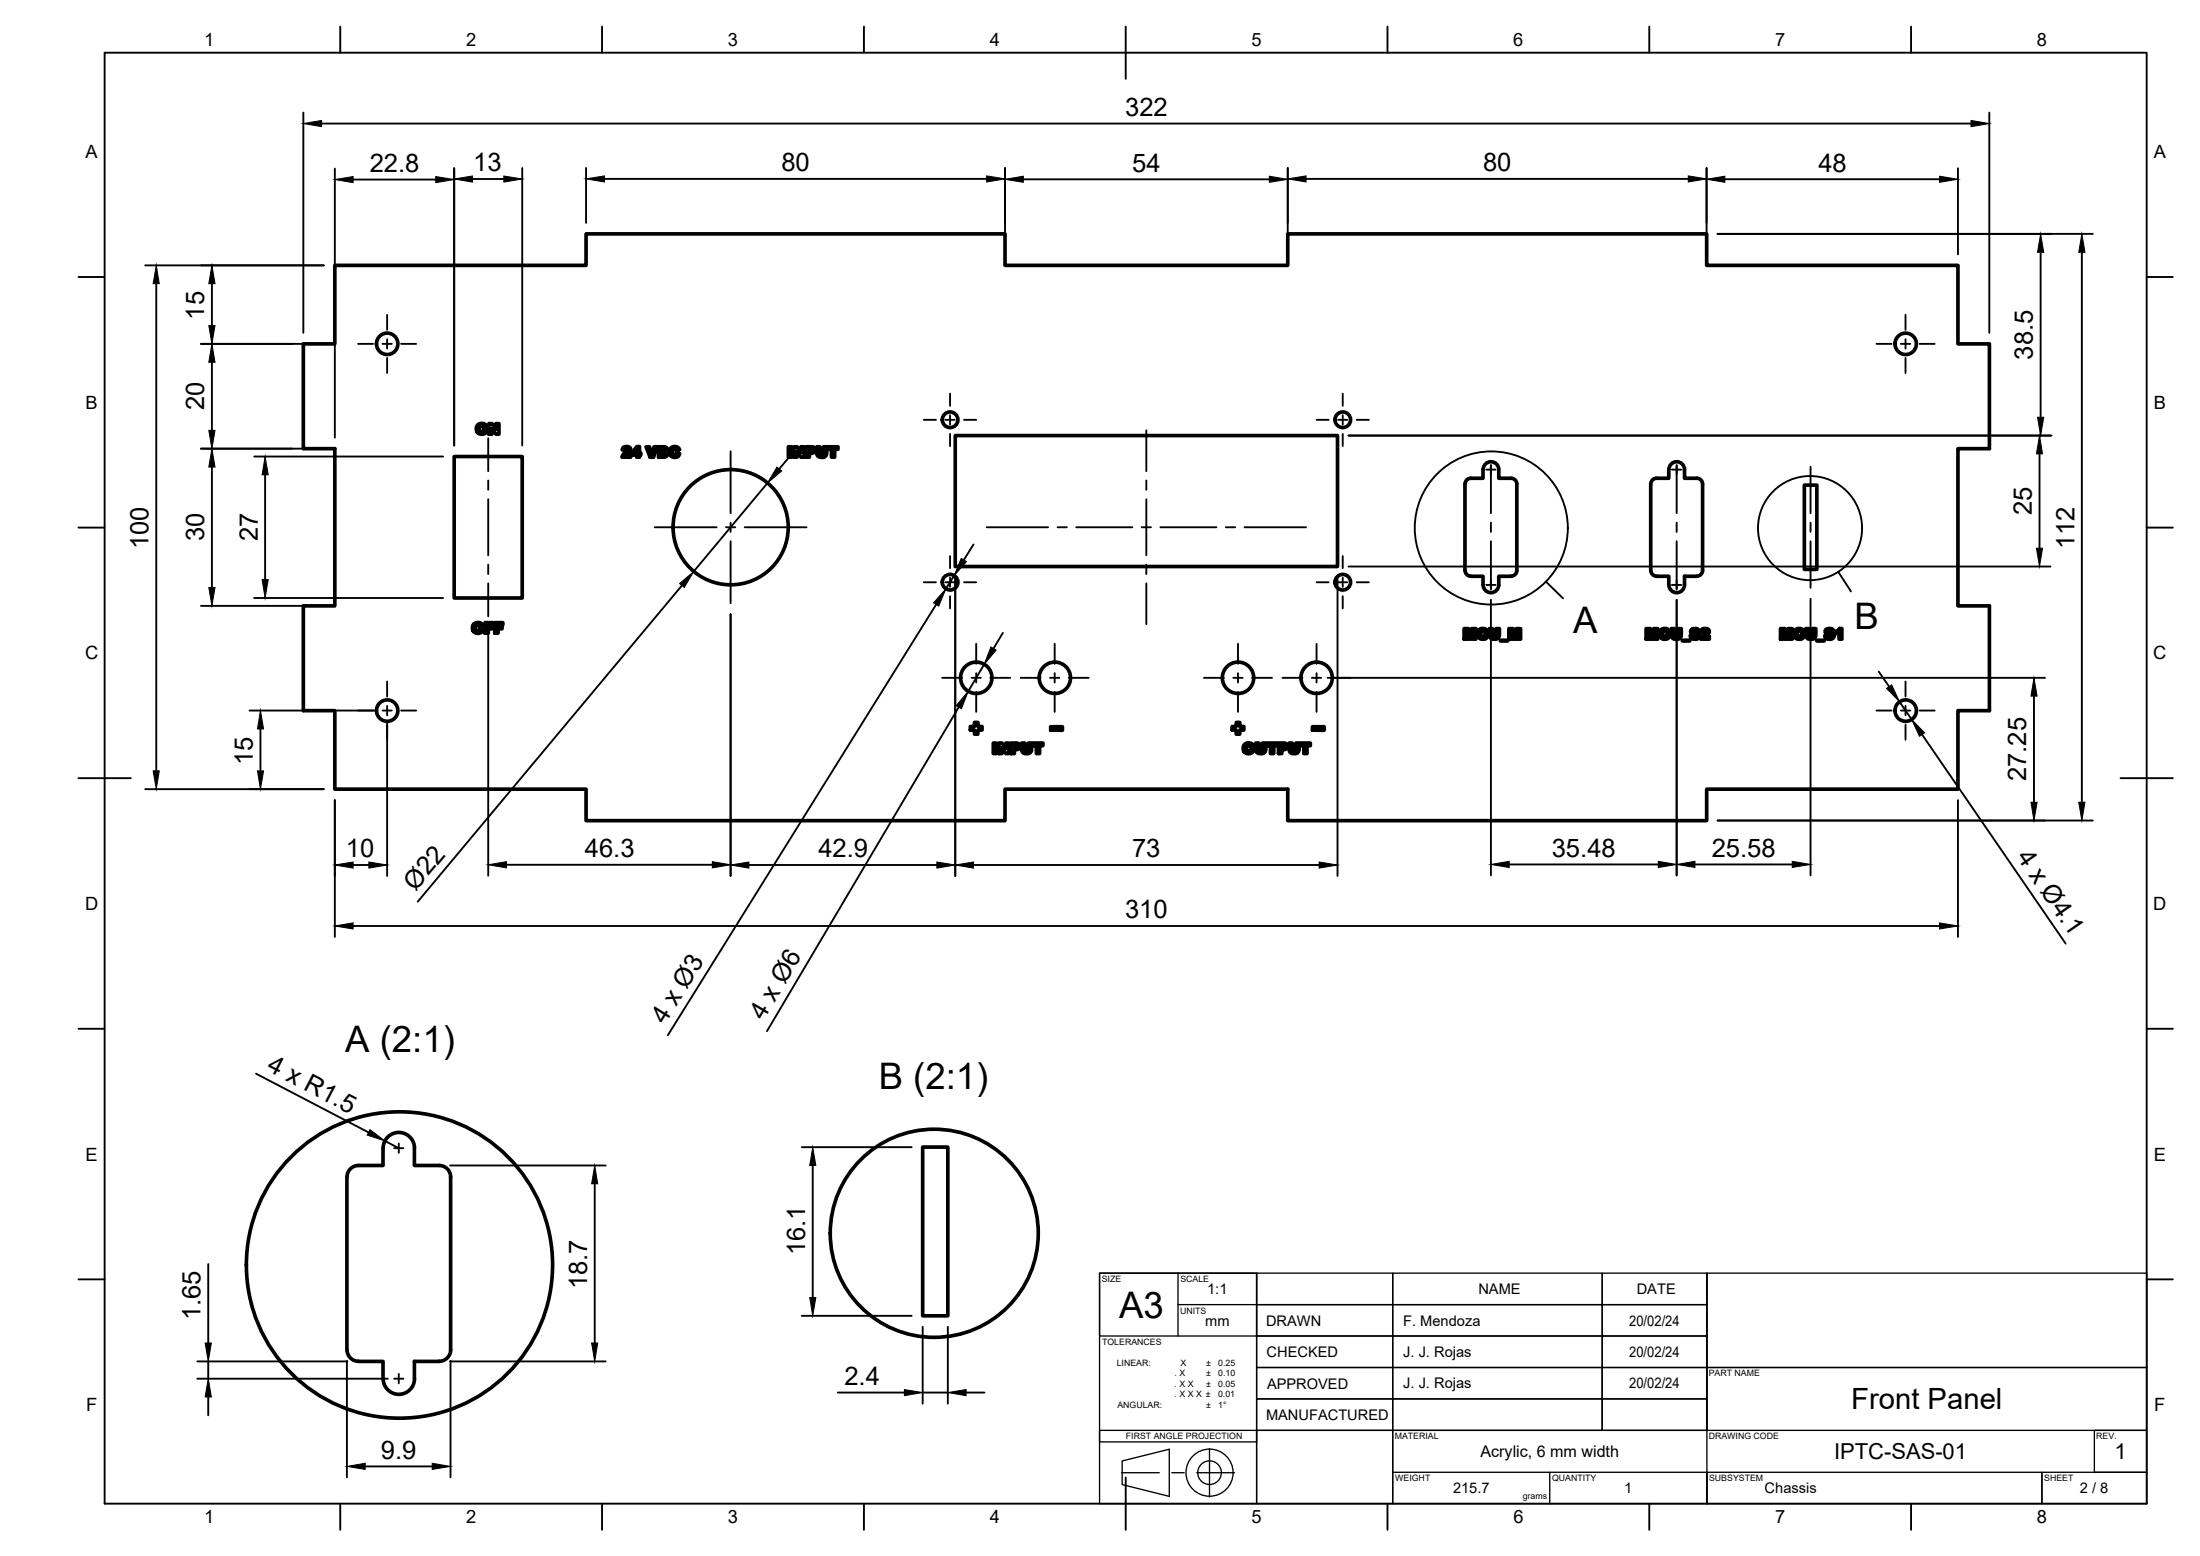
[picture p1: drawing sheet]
<svg xmlns="http://www.w3.org/2000/svg" width="420mm" height="297mm" viewBox="0 0 420 297" stroke-linecap="round" stroke-linejoin="round" font-family="sans-serif">
<g fill="none" stroke="#000" stroke-width=".7">
<path d="M63.9 50.7h48v-6.1h80v6.1h54v-6.1h80v6.1h48v14.9h6v20h-6v30.1h6v20h-6v15h-48v6h-80v-6h-54v6h-80v-6h-48v-15h-6v-20h6v-30.1h-6v-20h6zM86.7 87.2h13v27h-13zM91.7 81.4a.52 .52 0 0 1 .8 .4 .52 .52 0 0 1-.6 .6 .67 .67 0 0 1-.2-1zM93.4 80.9h.6l.7 1.1v-1.1h.6v2h-.6l-.7-1.1v1.1h-.6zM119 85.5l.4-.2a.69 .69 0 0 1 1 .3 .69 .69 0 0 1-.4 .9l-.4 .3h.9v.5h-1.7a2.18 2.18 0 0 1 1-1.3 .25 .25 0 0 0-.1-.4 .25 .25 0 0 0-.3 .3h-.6zM121.6 85.8v.7h-.5zM121.6 85.2h.5v1.3h.3v.4h-.3v.4h-.5v-.4h-1v-.4zM123.4 85.3h.6l.5 1.4 .4-1.4h.7l-.8 2h-.7zM125.8 85.3h.9a1 1 0 0 1 .9 1 1 1 0 0 1-.9 1h-.9zM126.4 85.7a.6 .6 0 0 1 .6 .4 .6 .6 0 0 1-.2 .7h-.4zM128.1 85.5a1.03 1.03 0 0 1 1.7 .4l-.6 .1a.43 .43 0 0 0-.6-.2 .43 .43 0 0 0-.1 .6 .39 .39 0 0 0 .3 .5 .39 .39 0 0 0 .5-.4l.5 .1a1.04 1.04 0 0 1-1.5 .6 1.04 1.04 0 0 1-.2-1.7zM150.6 85.3h.6v2h-.6z"/>
<path d="M151.6 85.3h.6l.8 1.1v-1.1h.5v2h-.5l-.8-1.1v1.1h-.6zM153.9 85.3h1.1a.63 .63 0 0 1 .6 .6 .63 .63 0 0 1-.7 .6h-.3v.8h-.7zM154.6 85.7h.1a.23 .23 0 0 1 .3 .2 .23 .23 0 0 1-.3 .2h-.1zM156 85.3h.6v1.2a.34 .34 0 0 0 .3 .4 .34 .34 0 0 0 .4-.4v-1.2h.6v1.3a.97 .97 0 0 1-1 .7 .97 .97 0 0 1-.9-.8zM158.2 85.3h1.8v.5h-.6v1.5h-.6v-1.5h-.6zM182.4 83.1h73v25h-73zM283.2 89.6v1.7h-2.3a1.09 1.09 0 0 0-1.1 1.1v16.5a1.14 1.14 0 0 0 1.1 1.1h2.3v1.7M283.3 89.6a1.49 1.49 0 0 1 1.4-1.5 1.49 1.49 0 0 1 1.5 1.5M286.2 89.6v1.7h2.4M288.6 91.3a1.09 1.09 0 0 1 1.1 1.1v16.5a1.09 1.09 0 0 1-1.1 1.1M318.7 89.6v1.7h-2.3a1.09 1.09 0 0 0-1.1 1.1v16.5a1.14 1.14 0 0 0 1.1 1.1h2.3v1.7M318.7 89.6a1.49 1.49 0 0 1 1.5-1.5 1.49 1.49 0 0 1 1.5 1.5"/>
<path d="M321.7 89.6v1.7h2.4M324.1 91.3a1.09 1.09 0 0 1 1.1 1.1v16.5a1.09 1.09 0 0 1-1.1 1.1M344.6 92.6h2.4v16.1h-2.4zM91 119.4a.53 .53 0 0 1 .7 .4 .53 .53 0 0 1-.6 .6 .71 .71 0 0 1-.1-1zM92.6 118.9h1.6v.4h-.9v.3h.7v.4h-.7v.9h-.7zM94.5 118.9h1.5v.4h-.9v.3h.8v.4h-.8v.9h-.6zM283.3 111.7a1.49 1.49 0 0 0 1.4 1.4 1.49 1.49 0 0 0 1.5-1.4M288.6 110h-2.4v1.7M318.7 111.7a1.49 1.49 0 0 0 1.5 1.4 1.49 1.49 0 0 0 1.5-1.4M324.1 110h-2.4v1.7M185.3 138.7h.8v-.8h.7v.8h.8v.7h-.8v.8h-.7v-.8l-.8-.1zM200.7 138.7h2.2v.7h-2.2z"/>
<path d="M235.3 138.7h.8v-.8h.7v.8h.8v.7h-.8v.8h-.7v-.8l-.8-.1zM250.7 138.7h2.2v.7h-2.2zM279.6 120h.8l.4 1.2 .3-1.2h.8v2h-.5v-1.5l-.4 1.5h-.5l-.4-1.5v1.5h-.5zM282.4 120.2a1.05 1.05 0 0 1 1.7 .4l-.5 .1a.43 .43 0 0 0-.6-.2 .43 .43 0 0 0-.2 .6 .39 .39 0 0 0 .4 .5 .39 .39 0 0 0 .4-.4l.5 .2a1.05 1.05 0 0 1-1.5 .5 1.05 1.05 0 0 1-.2-1.7zM284.4 120h.7v1.2a.34 .34 0 0 0 .3 .4 .34 .34 0 0 0 .3-.4v-1.2h.7v1.2a.91 .91 0 0 1-1.3 .8l-.4-.2-.2-.3zM286.6 122.2h1.4v.2h-1.4zM288.2 120h.8l.3 1.2 .3-1.2h.8v2h-.5v-1.5l-.4 1.5h-.4l-.4-1.5v1.5h-.5zM314.4 120h.8l.3 1.2 .3-1.2h.8v2h-.5v-1.5l-.4 1.5h-.4l-.4-1.5v1.5h-.5zM317.2 120.2a1.03 1.03 0 0 1 1.7 .4l-.6 .1a.43 .43 0 0 0-.6-.2 .43 .43 0 0 0-.1 .6 .39 .39 0 0 0 .3 .5 .39 .39 0 0 0 .4-.4l.6 .2a1.04 1.04 0 0 1-1.6 .5 1.04 1.04 0 0 1-.1-1.7zM319.2 120h.6v1.2a.34 .34 0 0 0 .3 .4 .34 .34 0 0 0 .4-.4v-1.2h.6v1.3a.93 .93 0 0 1-1.4 .7l-.5-.5zM321.3 122.2h1.4v.2h-1.4zM323.1 120.1a.91 .91 0 0 1 1.4 .5h-.5l-.1-.2a.21 .21 0 0 0-.3-.1 .21 .21 0 0 0-.1 .3 .93 .93 0 0 1 1.1 .8 .97 .97 0 0 1-.9 .6 .97 .97 0 0 1-.9-.6l.6-.1a.31 .31 0 0 0 .3 .4 .31 .31 0 0 0 .3-.3l-.2-.2a.95 .95 0 0 1-.9-.6z"/>
<path d="M325 120.1l.4-.1a.7 .7 0 0 1 1 .3 .7 .7 0 0 1-.5 1l-.3 .2h.9v.5h-1.7a2.25 2.25 0 0 1 1-1.2l.1-.2-.1-.2h-.3l-.1 .3-.6-.1zM340 120h.9l.3 1.2 .3-1.2h.8v2h-.5v-1.5l-.4 1.5h-.4l-.4-1.5v1.5h-.6zM342.9 120.2a1.05 1.05 0 0 1 1.7 .4l-.6 .1a.43 .43 0 0 0-.6-.2 .43 .43 0 0 0-.2 .6 .39 .39 0 0 0 .4 .5 .39 .39 0 0 0 .4-.4l.6 .2a1.05 1.05 0 0 1-1.6 .5 1.05 1.05 0 0 1-.1-1.7zM344.9 120h.6v1.2a.34 .34 0 0 0 .3 .4 .34 .34 0 0 0 .4-.4v-1.2h.6v1.3a.77 .77 0 0 1-.9 .7 .81 .81 0 0 1-1-.8zM347 122.2h1.4v.2h-1.4zM348.7 120.2a.95 .95 0 0 1 1.5 .3l-.5 .1-.2-.2a.2 .2 0 0 0-.4 0 .21 .21 0 0 0 .3 .3 .77 .77 0 0 1 .9 .9 .98 .98 0 0 1-1 .4 .98 .98 0 0 1-.8-.6l.6-.1a.3 .3 0 0 0 .3 .4 .3 .3 0 0 0 .3-.3l-.2-.2a.79 .79 0 0 1-.9-.8zM350.6 120.5l.5-.2 .2-.3h.5v2h-.6v-1.3l-.6 .3zM189.7 141.8h.6v2.1h-.6zM190.8 141.8h.5l.8 1.1v-1.1h.6v2.1h-.6l-.8-1.1v1.1h-.5zM193.1 141.8h1a.64 .64 0 0 1 .7 .7 .64 .64 0 0 1-.8 .6h-.3v.8h-.6zM193.7 142.2l.3 .1a.22 .22 0 0 1 .2 .2 .22 .22 0 0 1-.3 .2h-.2zM195.1 141.8h.6v1.3a.34 .34 0 0 0 .4 .3 .34 .34 0 0 0 .3-.3v-1.3h.6v1.3a.94 .94 0 0 1-1.4 .7l-.5-.6z"/>
<path d="M197.3 141.8h1.9v.6h-.7v1.5h-.6v-1.5h-.6zM238.1 142.4a.53 .53 0 0 1 .8 .4 .53 .53 0 0 1-.6 .6 .69 .69 0 0 1-.2-1zM239.8 141.8h.7v1.3a.34 .34 0 0 0 .3 .3 .34 .34 0 0 0 .3-.3v-1.3h.6v1.3a.92 .92 0 0 1-1.3 .7l-.4-.2-.1-.3zM242 141.8h1.9v.6h-.6v1.5h-.7v-1.5h-.6zM244.2 141.8h1a.64 .64 0 0 1 .7 .7 .64 .64 0 0 1-.8 .6h-.3v.8h-.6zM244.8 142.2l.3 .1a.23 .23 0 0 1 .1 .3 .23 .23 0 0 1-.3 .1h-.1zM246.2 141.8h.6v1.3a.34 .34 0 0 0 .3 .3 .34 .34 0 0 0 .4-.3v-1.3h.6v1.3a.77 .77 0 0 1-.9 .8 .81 .81 0 0 1-1-.8zM248.4 141.8h1.9v.6h-.7v1.5h-.6v-1.5h-.6zM73.2 219.2v3.3h-4.7a2.23 2.23 0 0 0-2.2 2.2v33a2.23 2.23 0 0 0 2.2 2.2h4.7v3.3M73.2 219.2a3 3 0 0 1 3-3 3 3 0 0 1 3 3l-.1 3.3h4.8M176.2 219h4.8v32.2h-4.8zM83.9 222.5a2.19 2.19 0 0 1 2.2 2.2v33a2.19 2.19 0 0 1-2.2 2.2"/>
<path d="M83.9 259.9h-4.8l.1 3.3a3 3 0 0 1-3 3 3 3 0 0 1-3-3"/>
<circle cx="73.9" cy="65.6" r="2.04"/>
<circle cx="364" cy="65.6" r="2.04"/>
<circle cx="92" cy="81.9" r="1.06"/>
<circle cx="181.5" cy="80.1" r="1.49"/>
<circle cx="256.4" cy="80.1" r="1.49"/>
<circle cx="91.3" cy="119.9" r="1.05"/>
<circle cx="139.5" cy="100.6" r="11"/>
<circle cx="181.5" cy="111.1" r="1.49"/>
<circle cx="256.4" cy="111.1" r="1.49"/>
<circle cx="73.9" cy="135.7" r="2.04"/>
<circle cx="186.4" cy="129.4" r="3"/>
<circle cx="201.5" cy="129.4" r="3"/>
<circle cx="236.4" cy="129.4" r="3"/>
<circle cx="251.4" cy="129.4" r="3"/>
<circle cx="364" cy="135.7" r="2.04"/>
<circle cx="238.4" cy="142.9" r="1.06"/>
<circle cx="178.4" cy="235.4" r="19.9"/>
<circle cx="76.3" cy="241.5" r="29.2"/>
</g>
<g fill="none" stroke="#000" stroke-width=".36">
<path d="M20 10.1h390v276.9h-390zM65 5.1v5M115 5.1v5M165 5.1v5M215 5.1v10M265 5.1v5M315 5.1v5M365 5.1v5M57.9 21.5v42M61.4 23.6h315M63.9 32.2v51.4M67.4 34.3h15.8"/>
<path d="M86.7 32.1v53M90.2 34.2h6M99.7 32.1v53M111.9 32.1v10.5M115.4 34.1h73M191.9 32.1v16.5M195.4 34.2h47M245.9 32.1v16.5M249.4 34.1h73M325.9 32.1v16.5M329.4 34.2h41M373.9 32.1v16.5"/>
<path d="M379.9 21.5v42M15 52.9h5M27.7 50.7h34.1M29.8 54.2v93M40.5 54.2v8M328 44.6h71.7M389.7 48.2v31.5M397.6 48.2v104.9M410 52.9h5M38.4 65.6h23.4M40.5 69.2v13M68.4 65.6h2.8"/>
<path d="M73 65.6h1.8M73.9 60.1v2.9M73.9 64.8v1.8M73.9 68.3v2.9M76.6 65.6h2.9M181.4 75.1v2.4M181.4 79.3v1.8M256.4 75.1v2.4M256.4 79.3v1.8M358.4 65.6h2.9M363 65.6h1.8M363.9 60.1v2.9"/>
<path d="M363.9 64.8v1.8M363.9 68.3v2.9M366.6 65.6h2.9M38.4 85.6h23.4M40.5 89.2v22.9M48.5 87.2h36.1M50.6 90.6v20M93.2 83.7v6.2M93.2 91.7v1.8M93.2 95.3v10.7M139.5 86.2v11.8M139.5 99.8v1.7"/>
<path d="M146.6 92.2l-14.1 16.9M151.1 86.8l-2.3 2.7M176.4 80.1h2.4M180.5 80.1h1.8M181.4 82.8v2.4M184.1 80.1h2.3M218.9 82.2v7.7M218.9 91.7v1.8M218.9 95.3v10.7M251.4 80.1h2.3M255.5 80.1h1.8M256.4 82.8v2.4"/>
<path d="M257.5 83.1h134.3M259.1 80.1h2.3M283.8 89.6h1.8M284.7 88.8v9.2M284.7 99.8v1.7M319.3 89.6h1.8M320.2 88.8v9.2M320.2 99.8v1.7M345.8 89.1v8.9M345.8 99.8v1.7M389.5 86.6v18.1M15 100.7h5"/>
<path d="M38.4 115.7h23.4M48.5 114.2h36.1M93.2 107.8v1.8M93.2 111.4v6.3M93.2 119.7v47.5M125 100.7h11.9M130.2 111.8l-50.4 60.3M138.6 100.7h1.8M139.5 103.3v11.9M139.5 117.2v50M142.2 100.7h11.8M176.4 111.2h2.4"/>
<path d="M178.8 115.4l-51.2 82.2M180.5 111.2h1.8M181.4 106.2v2.3M181.4 110.3v1.7M181.4 113.8v2.3M182.2 109.9l-1.6 2.5M182.4 110.2v57M184.1 111.2h2.3M185.9 103.9l-1.8 3M188.4 100.7h11.8M202 100.7h1.8M205.5 100.7h10.8"/>
<path d="M218 100.7h1.8M218.9 107.8v1.8M218.9 111.4v7.8M221.6 100.7h10.7M234.1 100.7h1.8M237.7 100.7h11.7M251.4 111.2h2.3M255.4 110.2v57M255.5 111.2h1.8M256.4 106.2v2.3M256.4 110.3v1.7M256.4 113.8v2.3"/>
<path d="M257.5 108.1h134.1M259.1 111.2h2.3M283.8 111.7h1.8M284.7 103.3v9.3M284.7 114.5v52.6M295.2 111l3.3 3.2M319.3 111.7h1.8M320.2 103.3v9.3M320.2 114.5v52.6M345.8 103.3v8.9M345.8 114.3v52.8M351.1 109.2l2.4 3.7"/>
<path d="M410 100.7h5M47.6 135.6h24.2M49.7 139.2v8M73 135.6h1.8M73.9 130.1v2.9M73.9 134.8v1.8M73.9 137.8v29.4M76.6 135.6h2.9M179.9 129.4h3.8M183.1 135l-36.6 61.9M185.5 129.4h1.8M186.4 122.9v3.8"/>
<path d="M186.4 128.5v1.8M186.4 132.1v3.8M188 126.8l-3.1 5.2M189.1 129.4h3.8M191.5 120.8l-1.8 3M194.9 129.4h3.9M200.5 129.4h1.8M201.4 122.9v3.8M201.4 128.5v1.8M201.4 132.1v3.8M204.1 129.4h3.8M229.9 129.4h3.8"/>
<path d="M235.5 129.4h1.8M236.4 122.9v3.8M236.4 128.5v1.8M236.4 132.1v3.8M239.1 129.4h3.8M244.9 129.4h3.9M250.5 129.4h1.8M251.4 122.9v3.8M251.4 128.5v1.8M251.4 132.1v3.8M253.5 129.4h137.1M358.4 135.6h2.9"/>
<path d="M358.8 128.2l2 2.9M362.8 134l2.3 3.3M363 135.6h1.8M363.9 130.1v2.9M363.9 134.8v1.8M363.9 138.3v2.9M366.6 135.6h2.9M388.5 132.9v20.2M15 148.6h10M27.7 150.7h34.1M63.9 152.7v26.2M328 156.6h71.7"/>
<path d="M367.1 140.2l27.4 39.9M373.9 152.7v26.2M405 148.6h10M67.4 176.8h303M67.4 165.1h3M96.7 165.1h39.3M143 165.1h35.9M185.9 165.1h66M288.2 165h28.5M323.7 165h18.6M15 196.4h5M410 196.4h5"/>
<path d="M48.9 205l21.5 11.2M73.5 217.8l2.7 1.4M75.3 219.2h1.7M76.2 218.3v1.8M153.1 219h21M86 222.5h29.7M113.6 226v30.4M155.2 222.5v25.2M15 244.2h5M37.7 259.9h28.7M39.8 241.3v15.1M39.8 259.9v3.3"/>
<path d="M66.3 259.8v22.2M86 259.9h29.7M86 259.8v22.2M153.1 251.2h21M176.2 253.3v14.7M181 253.3v14.7M410 244.2h5M37.7 263.2h36.4M39.8 266.7v3.5M69.7 279.9h12.9M75.3 263.2h1.7M76.2 262.3v1.8"/>
<path d="M160 265.8h12.7M176.2 265.8h4.8M184.5 265.8h3.5M65 287v5M115 287v5M165 287v5M215 282.1v9.9M265 287v5M315 287v5M365 287v5"/>
<circle cx="284.8" cy="100.8" r="14.6"/>
<circle cx="345.7" cy="100.8" r="9.9"/>
</g>
<g fill="#000">
<path d="M57.9 23.6l3.5-.6v1.2zM63.9 34.3l3.5-.6v1.2zM83.2 33.7l3.5 .6-3.5 .6zM86.7 34.2l3.5-.6v1.2zM96.2 33.6l3.5 .6-3.5 .6zM111.9 34.1l3.5-.5v1.1zM188.4 33.6l3.5 .5-3.5 .6zM191.9 34.2l3.5-.6v1.2zM242.4 33.6l3.5 .6-3.5 .6zM245.9 34.1l3.5-.5v1.1zM322.4 33.6l3.5 .5-3.5 .6zM325.9 34.2l3.5-.6v1.2z"/>
<path d="M370.4 33.6l3.5 .6-3.5 .6zM376.4 23l3.5 .6-3.5 .6zM29.8 50.7l.6 3.5h-1.1zM40.5 50.7l.6 3.5h-1.2zM389.7 44.6l.6 3.6h-1.2zM397.6 44.6l.6 3.6h-1.2zM40.5 65.6l.6 3.6h-1.2zM39.9 62.2h1.2l-.6 3.4zM389.1 79.7h1.2l-.6 3.4zM39.9 82.2h1.2l-.6 3.4zM40.5 85.6l.6 3.6h-1.2zM50.6 87.2l.6 3.4h-1.1z"/>
<path d="M148.4 89.2l.9 .7-2.7 2.3zM389.5 83.1l.6 3.5h-1.2zM39.9 112.1h1.2l-.6 3.6zM50.1 110.6h1.1l-.6 3.6zM129.8 111.4l2.7-2.3-1.8 3zM180.6 112.4l-1.3 3.3-1-.6zM183.6 106.6l1 .6-2.4 2.7zM388.9 104.7h1.2l-.6 3.4zM49.7 135.6l.6 3.6h-1.1zM184.9 132l-1.3 3.3-1-.6zM189.3 123.5l.9 .6-2.2 2.7zM360.3 131.4l1-.6 1.5 3.2z"/>
<path d="M365.1 137.3l2.5 2.6-1 .7zM388.5 129.4l.5 3.5h-1.1zM29.3 147.2h1.1l-.6 3.5zM49.2 147.2h1.1l-.6 3.5zM387.9 153.1h1.1l-.5 3.5zM397 153.1h1.2l-.6 3.5zM63.9 176.8l3.5-.6v1.1zM63.9 165.1l3.5-.5v1.1zM70.4 164.6l3.5 .5-3.5 .6zM93.2 165.1l3.5-.6v1.2zM136 164.5l3.5 .6-3.5 .6zM139.5 165.1l3.5-.5v1.1z"/>
<path d="M178.9 164.6l3.5 .5-3.5 .6zM182.4 165.1l3.5-.5v1.1zM251.9 164.6l3.5 .5-3.5 .6zM284.7 165l3.5-.6v1.2zM316.7 164.4l3.5 .6-3.5 .6zM320.2 165l3.5-.6v1.2zM342.3 164.4l3.5 .6-3.5 .6zM370.4 176.2l3.5 .6-3.5 .5zM70.7 215.7l2.8 2.1-3.4-1.1zM113.6 222.5l.6 3.5h-1.2zM155.2 219l.6 3.5h-1.2zM39.2 256.4h1.2l-.6 3.5z"/>
<path d="M113 256.4h1.2l-.6 3.5zM154.6 247.7h1.2l-.6 3.5zM39.8 263.2l.6 3.5h-1.2zM66.3 279.9l3.4-.6v1.2zM82.5 279.3l3.5 .6-3.5 .6zM172.7 265.3l3.5 .5-3.5 .6zM181 265.8l3.5-.5v1.1z"/>
</g>
<g fill="none" stroke="#000" stroke-width=".19">
<path d="M57.9 23.6l3.5-.6v1.2zM63.9 34.3l3.5-.6v1.2zM83.2 33.7l3.5 .6-3.5 .6zM86.7 34.2l3.5-.6v1.2zM96.2 33.6l3.5 .6-3.5 .6zM111.9 34.1l3.5-.5v1.1zM188.4 33.6l3.5 .5-3.5 .6zM191.9 34.2l3.5-.6v1.2zM242.4 33.6l3.5 .6-3.5 .6zM245.9 34.1l3.5-.5v1.1zM322.4 33.6l3.5 .5-3.5 .6zM325.9 34.2l3.5-.6v1.2z"/>
<path d="M370.4 33.6l3.5 .6-3.5 .6zM376.4 23l3.5 .6-3.5 .6zM29.8 50.7l.6 3.5h-1.1zM40.5 50.7l.6 3.5h-1.2zM389.7 44.6l.6 3.6h-1.2zM397.6 44.6l.6 3.6h-1.2zM39.9 62.2h1.2l-.6 3.4zM40.5 65.6l.6 3.6h-1.2zM389.1 79.7h1.2l-.6 3.4zM39.9 82.2h1.2l-.6 3.4zM40.5 85.6l.6 3.6h-1.2zM50.6 87.2l.6 3.4h-1.1z"/>
<path d="M148.4 89.2l.9 .7-2.7 2.3zM389.5 83.1l.6 3.5h-1.2zM39.9 112.1h1.2l-.6 3.6zM50.1 110.6h1.1l-.6 3.6zM129.8 111.4l2.7-2.3-1.8 3zM180.6 112.4l-1.3 3.3-1-.6zM183.6 106.6l1 .6-2.4 2.7zM388.9 104.7h1.2l-.6 3.4zM49.7 135.6l.6 3.6h-1.1zM184.9 132l-1.3 3.3-1-.6zM189.3 123.5l.9 .6-2.2 2.7zM360.3 131.4l1-.6 1.5 3.2z"/>
<path d="M365.1 137.3l2.5 2.6-1 .7zM388.5 129.4l.5 3.5h-1.1zM29.3 147.2h1.1l-.6 3.5zM49.2 147.2h1.1l-.6 3.5zM387.9 153.1h1.1l-.5 3.5zM397 153.1h1.2l-.6 3.5zM63.9 176.8l3.5-.6v1.1zM63.9 165.1l3.5-.5v1.1zM70.4 164.6l3.5 .5-3.5 .6zM93.2 165.1l3.5-.6v1.2zM136 164.5l3.5 .6-3.5 .6zM139.5 165.1l3.5-.5v1.1z"/>
<path d="M178.9 164.6l3.5 .5-3.5 .6zM182.4 165.1l3.5-.5v1.1zM251.9 164.6l3.5 .5-3.5 .6zM284.7 165l3.5-.6v1.2zM316.7 164.4l3.5 .6-3.5 .6zM320.2 165l3.5-.6v1.2zM342.3 164.4l3.5 .6-3.5 .6zM370.4 176.2l3.5 .6-3.5 .5zM70.7 215.7l2.8 2.1-3.4-1.1zM155.2 219l.6 3.5h-1.2zM113.6 222.5l.6 3.5h-1.2zM39.2 256.4h1.2l-.6 3.5z"/>
<path d="M113 256.4h1.2l-.6 3.5zM154.6 247.7h1.2l-.6 3.5zM39.8 263.2l.6 3.5h-1.2zM66.3 279.9l3.4-.6v1.2zM82.5 279.3l3.5 .6-3.5 .6zM172.7 265.3l3.5 .5-3.5 .6zM181 265.8l3.5-.5v1.1z"/>
</g>
<g fill="none" stroke="#000" stroke-width=".25">
<path d="M210 243h30v44h-30zM210 243h30v12h-30zM225 243v12M225 249.1h15M240 255h26v6.1h-26zM240 249.1h26v5.9h-26zM240 243h26v6.1h-26zM266 243h40v6.1h20v5.9h-20v-5.9h-40zM266 249.1h40v5.9h20v6.1h-20v-6.1h-40zM266 255h40v6.1h20v5.9h-20v-5.9h-40zM306 243h20v6.1h-20zM326 243v30.1"/>
<path d="M326 243h84v18.1h-84zM210 273.1h30v2.2h-30zM214.3 278.9l9-2.2v9l-9-2.3zM231 276.5v9.3M240 267h26v6.1h-26zM240 261.1h26v5.9h-26zM240 273.1h26v13.9h-26zM266 261.1h40v5.9h-40zM266 267h40v6.1h-40zM266 273.1h60v13.9h-60zM306 267h20v6.1h-20zM326 261.1h84v12h-84z"/>
<path d="M400 273.1h10v8h-10zM214.2 281.1h7.2M223.8 281.1h2.4M228.6 281.1h7.2M266 281.1h60M296 281.1v5.9M326 281.1h64v5.9h-64zM390 281.1h20v5.9h-20z"/>
<circle cx="231" cy="281.1" r="4.5"/>
<circle cx="231" cy="281.1" r="2.25"/>
</g>
<path d="M344.1 243.6h17.1v17h-17.1zM374.9 243.7h13.6v16.8h-13.6z" fill="none" stroke="#fff" stroke-width=".25"/>
<g font-size="7">
<text x="300.4" y="120.8">A</text>
<text x="354.2" y="120.1">B</text>
<text x="65.9" y="200.9">A (2:1)</text>
<text x="167.8" y="207.9">B (2:1)</text>
<text x="213.7" y="251.7">A3</text>
</g>
<text font-size="5.6" x="353.5" y="269.1">Front Panel</text>
<g font-size="4.9">
<text x="214.9" y="22.1">322</text>
<text x="70.6" y="32.8">22.8</text>
<text x="90.4" y="32.7">13</text>
<text x="149.2" y="32.7">80</text>
<text x="216.2" y="32.8">54</text>
<text x="283.2" y="32.7">80</text>
<text x="347.3" y="32.8">48</text>
<text x="39" y="61" transform="rotate(-90 39 61)">15</text>
<text x="388.3" y="68.7" transform="rotate(-90 388.3 68.7)">38.5</text>
<text x="39" y="78.3" transform="rotate(-90 39 78.3)">20</text>
<text x="388" y="98.3" transform="rotate(-90 388 98.3)">25</text>
<text x="28.4" y="104.9" transform="rotate(-90 28.4 104.9)">100</text>
<text x="39" y="103.4" transform="rotate(-90 39 103.4)">30</text>
<text x="49.2" y="103.3" transform="rotate(-90 49.2 103.3)">27</text>
<text x="396.2" y="104.9" transform="rotate(-90 396.2 104.9)">112</text>
<text x="48.3" y="146" transform="rotate(-90 48.3 146)">15</text>
<text x="387" y="149.1" transform="rotate(-90 387 149.1)">27.25</text>
<text x="66.1" y="163.7">10</text>
<text x="111.7" y="163.6">46.3</text>
<text x="156.3" y="163.7">42.9</text>
<text x="216.2" y="163.7">73</text>
<text x="296.4" y="163.6">35.48</text>
<text x="326.9" y="163.6">25.58</text>
<text x="385" y="163.6" transform="rotate(56 385 163.6)">4 x Ø4.1</text>
<text x="79.4" y="170.2" transform="rotate(-50 79.4 170.2)">Ø22</text>
<text x="214.9" y="175.3">310</text>
<text x="127" y="195.7" transform="rotate(-58 127 195.7)">4 x Ø3</text>
<text x="145.8" y="194.9" transform="rotate(-59 145.8 194.9)">4 x Ø6</text>
<text x="50.8" y="204.3" transform="rotate(28 50.8 204.3)">4 x R1.5</text>
<text x="153.8" y="239.7" transform="rotate(-90 153.8 239.7)">16.1</text>
<text x="112.1" y="246.1" transform="rotate(-90 112.1 246.1)">18.7</text>
<text x="38.3" y="252" transform="rotate(-90 38.3 252)">1.65</text>
<text x="161.3" y="264.4">2.4</text>
<text x="72.7" y="278.5">9.9</text>
</g>
<g font-size="4.2">
<text x="350.3" y="278.6">IPTC-SAS-01</text>
<text x="403.8" y="278.6">1</text>
</g>
<g font-size="3.5">
<text x="39" y="8.8">1</text>
<text x="89" y="8.8">2</text>
<text x="139" y="8.8">3</text>
<text x="189" y="8.8">4</text>
<text x="239" y="8.8">5</text>
<text x="289" y="8.8">6</text>
<text x="339" y="8.8">7</text>
<text x="389" y="8.8">8</text>
<text x="16.3" y="30.2">A</text>
<text x="411.3" y="30.2">A</text>
<text x="16.3" y="78">B</text>
<text x="411.3" y="78">B</text>
<text x="16.3" y="125.9">C</text>
<text x="411.2" y="125.9">C</text>
<text x="16.3" y="173.7">D</text>
<text x="411.2" y="173.7">D</text>
<text x="16.3" y="221.6">E</text>
<text x="411.3" y="221.5">E</text>
<text x="16.4" y="269.4">F</text>
<text x="411.4" y="269.4">F</text>
<text x="39" y="290.8">1</text>
<text x="89" y="290.8">2</text>
<text x="139" y="290.8">3</text>
<text x="189" y="290.8">4</text>
<text x="239" y="290.8">5</text>
<text x="289" y="290.8">6</text>
<text x="339" y="290.8">7</text>
<text x="389" y="290.8">8</text>
</g>
<text font-size="3.1" x="282.7" y="278.2">Acrylic, 6 mm width</text>
<g font-size="2.8">
<text x="230.5" y="247">1:1</text>
<text x="282.3" y="247">NAME</text>
<text x="312.6" y="247">DATE</text>
<text x="230.2" y="253.1">mm</text>
<text x="241.8" y="253.1">DRAWN</text>
<text x="268" y="253.1">F. Mendoza</text>
<text x="311.1" y="253.1">20/02/24</text>
<text x="241.9" y="259.1">CHECKED</text>
<text x="268" y="259">J. J. Rojas</text>
<text x="311.1" y="259">20/02/24</text>
<text x="242" y="265.1">APPROVED</text>
<text x="268" y="265.1">J. J. Rojas</text>
<text x="311.1" y="265.1">20/02/24</text>
<text x="241.8" y="271.1">MANUFACTURED</text>
<text x="277.5" y="285.1">215.7</text>
<text x="310.2" y="285.1">1</text>
<text x="337" y="285.1">Chassis</text>
<text x="397.2" y="285.1">2 / 8</text>
</g>
<g font-size="1.7">
<text x="210.4" y="244.8">SIZE</text>
<text x="225.4" y="244.8">SCALE</text>
<text x="225.4" y="250.8">UNITS</text>
<text x="210.5" y="256.8">TOLERANCES</text>
<text x="213.3" y="260.7">LINEAR:</text>
<text x="224.3" y="262.7">. X</text>
<text x="225.5" y="260.7">X</text>
<text x="230.3" y="260.7">±</text>
<text x="230.4" y="262.7">±</text>
<text x="232.6" y="260.7">0.25</text>
<text x="232.7" y="262.7">0.10</text>
<text x="326.3" y="262.7">PART NAME</text>
<text x="213.4" y="268.7">ANGULAR:</text>
<text x="224.3" y="264.7">. X X</text>
<text x="224.3" y="266.7">. X X X ±</text>
<text x="230.3" y="268.7">±</text>
<text x="230.4" y="264.8">±</text>
<text x="232.6" y="266.7">0.01</text>
<text x="232.6" y="268.7">1°</text>
<text x="232.7" y="264.8">0.05</text>
<text x="215" y="274.8">FIRST ANGLE PROJECTION</text>
<text x="266.4" y="274.8">MATERIAL</text>
<text x="326.3" y="274.8">DRAWING CODE</text>
<text x="400.3" y="274.8">REV.</text>
<text x="266.5" y="282.8">WEIGHT</text>
<text x="290.8" y="286.2">grams</text>
<text x="296.4" y="282.8">QUANTITY</text>
<text x="326.4" y="282.8">SUBSYSTEM</text>
<text x="390.4" y="282.8">SHEET</text>
</g>
</svg>
